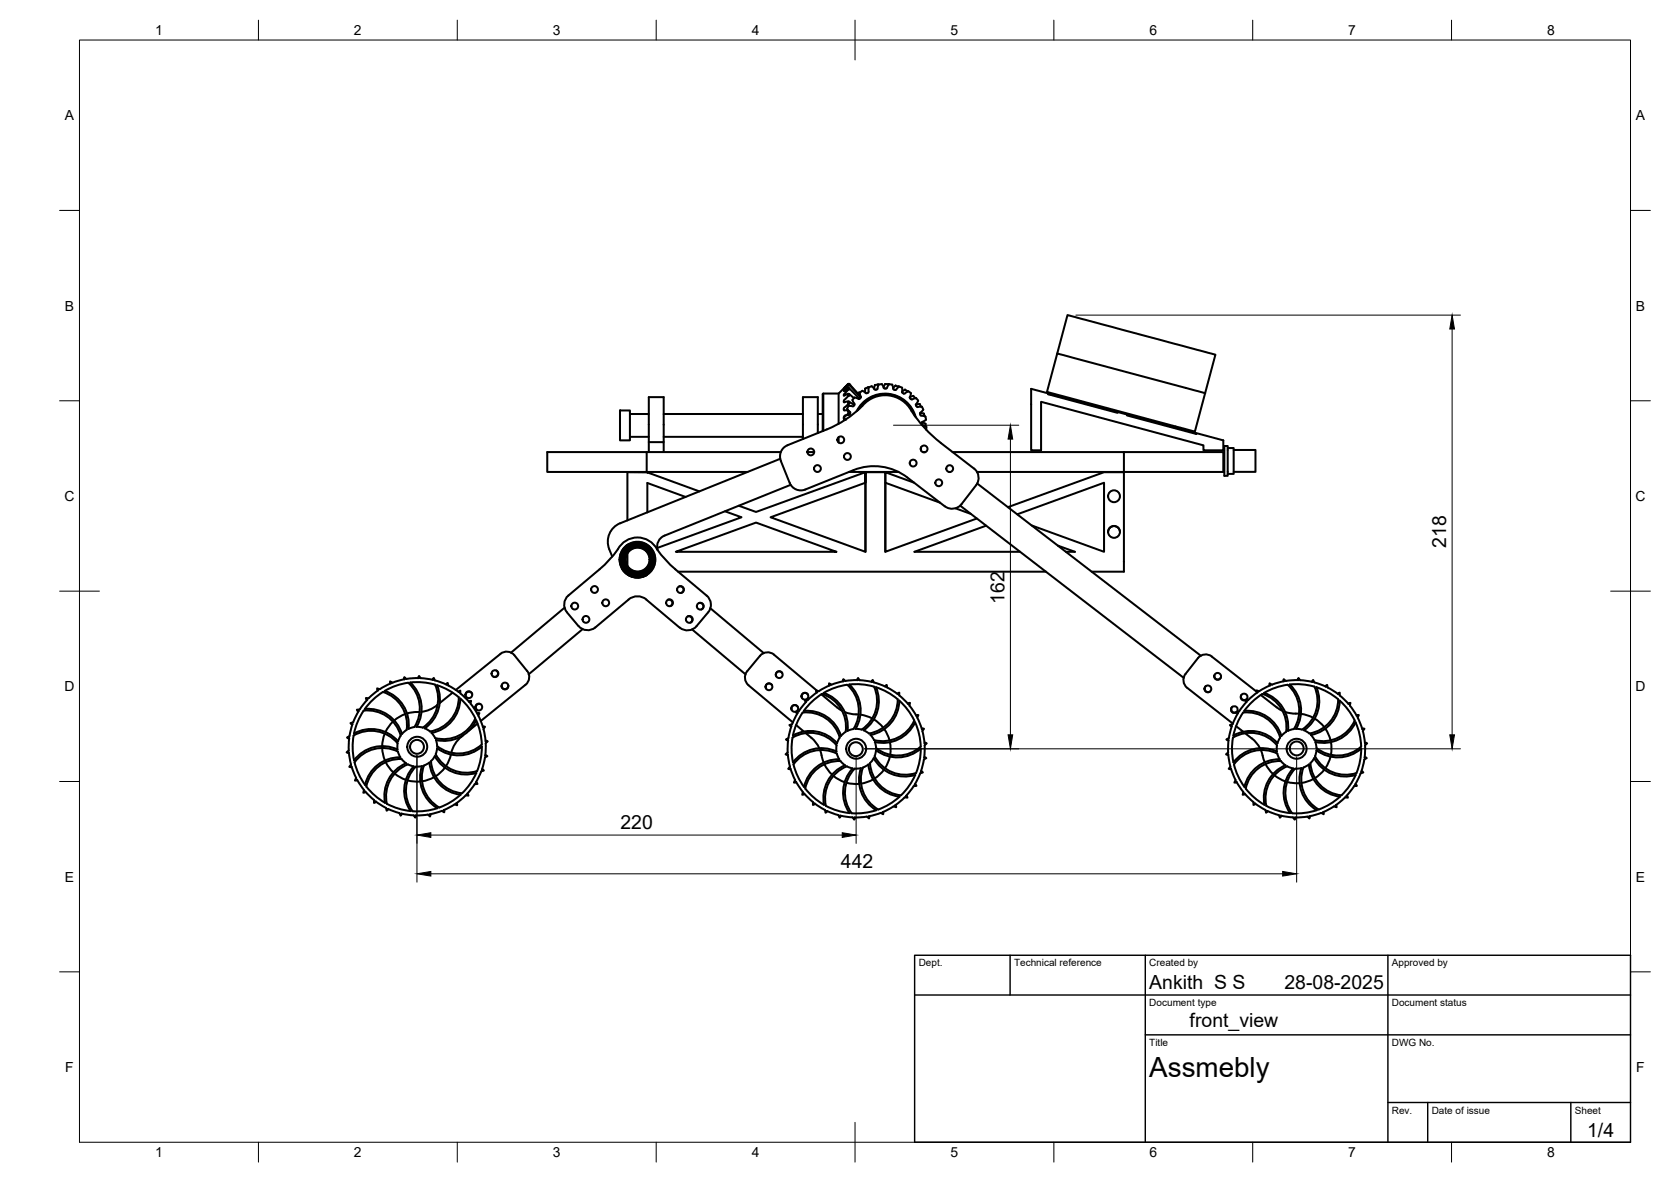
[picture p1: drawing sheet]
<svg xmlns="http://www.w3.org/2000/svg" width="420mm" height="297mm" viewBox="0 0 420 297" stroke-linecap="round" stroke-linejoin="round" font-family="sans-serif">
<!-- layer: Visible -->
<g fill="none" stroke="#000" stroke-width=".51">
<path d="M207 98.9v9.4M210.9 98.9v7.6M213.3 96.7h.3l-.3 .2M213.3 97.5l.3 .1v.2l-.3 .1M213.3 99l.3 .1v.3l-.3 .1M213.5 97.6l2.6 2.6M213.5 99l1.2 1M213.6 96.5h-.3l-2.4 2.4h-3.9l-.1 .1v9.3M213.6 96.5h-.3l-1.1 1.1 1.1-.9-1.1 1.5 .1 .1 1-.8v.4l-1.1 1.4v.2l1.1-.5v.5l-1 1-.1 .5 .1 .1 1-.2a1.46 1.46 0 0 1-.7 1.3 .46 .46 0 0 0-.5 .6 .46 .46 0 0 0 .6 .3l.6 .1v.8l-.7 .5M213.6 96.5l2.9 3.2M213.6 96.7l2.8 3.2M216.2 98.7l.1 .6a.57 .57 0 0 1-.1 .8 .57 .57 0 0 1-.8-.1 .75 .75 0 0 0-1 .4 .75 .75 0 0 0 .4 1v.4"/>
<path d="M216.2 98.7l-.5 .2M216.8 98.2l-.6 .5M218.4 97.4l-.1-.1-.8 .4 .1 1M220.9 96.7l-.9 .1-.2 .9M220.9 96.6l-.2 .6a.57 .57 0 0 1-.4 .7 .57 .57 0 0 1-.7-.4 .73 .73 0 0 0-1-.3 .73 .73 0 0 0-.2 1.1l-.2 .4a.56 .56 0 0 1-.8-.2l-.6-.3M220.9 96.6a.91 .91 0 0 1 1.3 .9l.6 .1M222.7 97.6l.3-.1a.82 .82 0 0 1 .9-.9 .82 .82 0 0 1 .7 1.1l.2 .2M223.4 96.7l-.8-.2-.4 .9M225.9 97.2l-.8-.3-.5 .7M226.8 97.4l.1 .7a.57 .57 0 0 0 .2 .7 .57 .57 0 0 0 .8-.2l.5-.3M226.8 97.4a.9 .9 0 0 0-1.4 .4l-.1 .2-.5-.1M228.2 98.3l-.7-.4-.7 .6"/>
<path d="M228.2 98.3v.1M228.4 98.3a.91 .91 0 0 1 .4 1.5l.2 .5M229.6 99.5l-.9 .4M229.6 99.5h.1M229.7 99.5l.5 .6M265.1 99.2l-1.6-.1 17.5 4.6v-.2l2.4 .7v.2l17.4 4.7M265.8 88.8l37.2 10-2.6 9.7-37.2-10zM265.8 88.8l2.6-9.6 1.9 .5 35.3 9.4-2.6 9.7M155.9 103.2h2.5v7.5h-2.5zM157.8 118.6v12.2M157.8 118.7h.1M157.9 118.7h5h-.1l13.1 4.8"/>
<path d="M157.9 118.6v.1M158.4 104h4.7M158.4 109.8h4.7M162.6 118.6v-5h-25v5h50.4M162.6 113.6h33.7M162.9 118.6v.1M163.1 111.1v2.5M166.9 111.1v-11.3h-3.8v11.3h3.8v2.5M166.9 104h35M166.9 109.8h35M196.2 115.3l-40.2 16.2a5 5 0 0 0-2.8 6.5M196.3 115.8l2.3 5.6a2.99 2.99 0 0 0 3.9 1.6l12.1-4.9a13.7 13.7 0 0 1 13.5 1.9"/>
<path d="M203 113.6h1.7M205.6 108.8v-9h-3.7v10.5M205.6 104h1.3M207.9 107.9l-9.9 4a2.99 2.99 0 0 0-1.7 3.9M210.9 109.9v1.3M212.4 104.6l-.2 .2v.5l.4 .2M212.6 104.4l-.2 .1-.1 .8 .2 .1M213.3 100.9h.1M213.3 103.2h.1M213.4 100.9l.2 .5-.3 .2M213.4 118.6h12.5M213.5 101l1.3 .8"/>
<path d="M213.6 103.4v.4l-.3 .2M214.8 101.8a.54 .54 0 0 1-.8 .2 .75 .75 0 0 0-1 .6 .75 .75 0 0 0 .7 .9l.1 .2a.59 .59 0 0 1-.8 .6l-.2 .1M215.4 103.4a8 8 0 0 1 7.9-4.4 8 8 0 0 1 7 5.8M215.7 103.1a7.8 7.8 0 0 1 7.6-4 7.8 7.8 0 0 1 6.7 5.4M216.8 102a26.7 26.7 0 0 1-8.9 5.9M216.8 102a7.5 7.5 0 0 1 12.4 1.3 31.8 31.8 0 0 0 7.3 8M217.6 118.7v20M229 100.3l.3 .1a.82 .82 0 0 1 1.3 0 .82 .82 0 0 1-.3 1.2v.3M230.3 101.7l.9-.2 .4 .7M230.4 101.9l.1 .2M230.5 102.1l.2 .2 1.1-.1M231.3 103.8l1 .1 .2 .7"/>
<path d="M231.4 104.3l.2 .2a.82 .82 0 0 1 1.2 .6 .82 .82 0 0 1-.9 .9l-.1 .3M231.6 112.4v.8M231.8 106.5l.1 .3 1 .5M231.8 106.2l.9 .3v.6M231.8 106.3v.2M231.8 102.2a.9 .9 0 0 1-.4 1.5v.5M232.1 113.6h.5M232.9 107.3v.7M236.5 111.3l8.4 6.4a2.99 2.99 0 0 1 .5 4.2M238.7 118.6h.2M239.5 113.6h43.1M281 103.5l-21.7-5.8v15.5h2.5v-12.2l40.8 10.9v1.3h5v-2.5l-8.2-2.2"/>
<path d="M282.6 113.6h25v5h-62M282.6 113.6v5M283.4 104.2l16 4.3M299.4 108.4l1.4 .6M307.8 112.1h.9v7.5h-.9zM308.7 112.6h1.5v6.5h-1.5M310.2 113.1h5.5v5.5h-5.5M153.2 138l.7 1.9M156.4 139.7h.1M156.7 138.7h.1M157 139.8h.1M157.2 137.9h.1"/>
<path d="M157.3 139v.1M157.8 139.1v3.1M157.8 137.4v.1M157.8 138.3v.1M157.8 138.3h.1M157.9 136.8a4.5 4.5 0 0 0-1.4 6.2 4.5 4.5 0 0 0 6.2 1.5M158 137.2v.1M158.3 137.8h.1M158.8 136.8h.1M159.1 137.4h.1M159.3 136.7l-.3 .4M159.3 136.7a4.1 4.1 0 0 0-2.3 6.3 4.1 4.1 0 0 0 6.7 0 4.1 4.1 0 0 0-2.3-6.3"/>
<path d="M159.9 136.6h.1M159.9 137.2h.1M160.8 137.2h.1M160.8 136.6h.1M161.4 136.7l.2 .4M161.4 136.7l-1.3-.1-.8 .1M161.5 137.4h.1M161.6 137.1l-1-.2-1.6 .2M161.6 137.1a3.8 3.8 0 0 1 1.7 5.8 3.8 3.8 0 0 1-6 0 3.8 3.8 0 0 1 1.7-5.8M161.8 136.8h.1M162.3 137.8h.1M162.6 137.2v.1"/>
<path d="M162.8 138.2v.1M162.9 138.3h.1M163.3 139l.1 .1M163.4 137.9h.1M163.7 139.8h-.1M163.9 138.7h.1M164.3 139.7h.1M169.9 138.7l20.2-7.4 20.2 7.4zM172.4 124.9l-9.6-3.5v7.4M182.3 128.5l4.1 1.5-21.2 7.7M185.8 127.1l4.3 1.6 27.5-10v2.6l-23.8 8.7 23.8 8.7v-20h5v20l23-8.4M198.8 121.8l-31.7 12.8a2.99 2.99 0 0 0-1.7 3.6"/>
<path d="M222.6 121.3v17.4M228.2 120l9.4 7.2a2.99 2.99 0 0 0 4.2-.5l3.6-4.8M229.8 121.3l-7.2-2.6v2.6l13.8 5M240.3 127.7l3.8 1.4M241.4 127.1l56.2 43.2M245.7 121.5l56.2 43.3M247.9 132.1l-18 6.6h26.6M253.4 127.5l24.2-8.8h5v25h-8.1M255.8 129.3l21.8-8v17.4l-18.2-6.7M266 137.1l4.3 1.6h-2.3M281.6 133.7a1.49 1.49 0 0 0-1.5-1.5 1.49 1.49 0 0 0-1.5 1.5M141.9 152.7l-13.4 11.3"/>
<path d="M142.9 149.7l7.9-6.6a29 29 0 0 0 5.4-6.3 5.6 5.6 0 0 1 9 1.2 26 26 0 0 0 4.6 5.1l7.9 6.6M142.9 149.6a2.99 2.99 0 0 0-.3 4.3l2.8 3.4M145.5 157.3a2.99 2.99 0 0 0 4.2 .4M146.5 158.1l-13.6 11.3M156.2 140.6h.1M156.4 141.6h.1M156.4 142.9a4.5 4.5 0 0 0 6.2 1.6M156.7 142.5h.1M156.9 140.7h.1M157 141.4h.1M157.3 143.3v.1M157.3 142.2v.1"/>
<path d="M157.8 142.9h-.1M158 144h.1M158.4 143.5h.1M158.7 143.7h.1M158.9 144.4v.1M159.1 143.8h.1M159.8 144.7h.1M159.9 144h.1M160.7 144h.1M160.8 144.7h.1M161.5 143.8h.1M161.7 144.4v.1"/>
<path d="M161.9 143.7h.1M162.2 143.5h.1M162.5 150.7a3.5 3.5 0 0 0-4.5 0l-8.3 7M162.6 144h.1M162.9 142.9h.1M163.3 142.2v.1M163.4 143.3v.1M163.7 141.4h-.1M163.7 140.7h.1M163.9 142.5h.1M164.3 141.6h.1M164.4 140.6h.1"/>
<path d="M167.9 150.7a.86 .86 0 0 1 1.1 .5 .86 .86 0 0 1-.4 1.1M170.5 143.7h92.5M170.8 147.4a.86 .86 0 0 1 1 .5 .86 .86 0 0 1-.5 1.1M172.9 154.9a.86 .86 0 0 1 1.1 .5 .86 .86 0 0 1-.4 1.1M174 158.2l13.4 11.2M175.8 151.6a.86 .86 0 0 1 1 .5 .86 .86 0 0 1-.5 1.1M177.7 149.7a3 3 0 0 1 .4 4.2l-3 3.5a2.98 2.98 0 0 1-4.2 .3l-8.4-7M178.6 152.9l13.4 11.2M90.2 178.7l-1.4 2.8M90.4 178.3l-.7 .1 .2 .3h.3M91.4 178.6a8.7 8.7 0 0 1 9.4 6.3l-.7 1.4M91.4 178.6a16.7 16.7 0 0 0-2.4 5.7 8.9 8.9 0 0 1 11.1 2"/>
<path d="M92.7 175.5l-.7-.1 .1 .4h.3l-2 2.5M93.3 176.3l3-2.4a8.7 8.7 0 0 1 6 9.5l-1.2 1.1a8.9 8.9 0 0 0-9.4-6.3zM95.5 173.2l-.7-.2 .1 .4 .2 .1-2.4 2M96.7 173.6a16.5 16.5 0 0 1 6-2 8.7 8.7 0 0 1 1.5 11.1l-1.5 .5a8.9 8.9 0 0 0-6-9.6zM98.7 171.6l-.6-.4-.1 .4 .3 .2-2.8 1.4M101.9 179.4l-1.4 .7-1.4 .9M102.2 170.6l-.5-.4-.2 .4 .2 .1-3 .8M102.2 170.6l3.1-.2-.1-.2 .2-.3 .4 .5 3.1 .5-.1-.2 .3-.3 .2 .6M103.2 171.5a16.4 16.4 0 0 1 6.2 .5 8.7 8.7 0 0 1-3.1 10.9l-1.6-.2a8.9 8.9 0 0 0-1.5-11.2zM105.5 178.9l-1.6 .1-1.6 .3M109.4 171l2.9 1.1-.1-.2 .4-.3 .1 .7 2.7 1.7v-.3l.3-.1v.6l2.3 2.2v-.2l.4-.1-.1 .7 1.7 2.6 .1-.2h.4l-.3 .6 1.2 2.9M110 177.1a7.5 7.5 0 0 1-4 1.8"/>
<path d="M113.8 174.1l-3.3 2.6M118.7 174.4a.86 .86 0 0 0-1-.5 .86 .86 0 0 0-.6 1M120.8 176.9a.86 .86 0 0 0-1.1 .5 .86 .86 0 0 0 .4 1.1M124.8 168.5a.86 .86 0 0 1 .3 1.1 .86 .86 0 0 1-1 .4M127.8 172.2a.86 .86 0 0 1-.7 1 .86 .86 0 0 1-1-.7M132.5 168.6l-3.1-3.9a2.51 2.51 0 0 0-3.6-.4l-11.2 9.1M132.5 168.6a2.51 2.51 0 0 1-.4 3.5l-11.2 9.1M194.1 172.2a.86 .86 0 0 0-1.1-.4 .86 .86 0 0 0-.4 1.2M196.7 169.2a.86 .86 0 0 0-1.2-.4 .86 .86 0 0 0-.3 1.1M200.6 177.6a.86 .86 0 0 0-1.1-.3 .86 .86 0 0 0-.4 1.1M203.1 176l-.7-.1 .1 .4h.2l-1.9 2.5-.7 .1 .2 .3h.2l-1.3 2.8M203.2 174.6a.86 .86 0 0 0-1.2-.4 .86 .86 0 0 0-.4 1.2"/>
<path d="M205.4 173.6l-10.8-9.1a2.51 2.51 0 0 0-3.5 .3l-3.2 3.9a2.49 2.49 0 0 0 .3 3.5l11.1 9.3M205.5 174l-2.4 2M205.9 173.7l-.7-.2v.4l.3 .1M206.5 174.5l5.2 4.1M212.4 178.9l1.4 .5 2.1 .1M212.6 171.1l-.6-.4-.1 .4 .2 .1-3 .9-.6-.4-.1 .4 .2 .2-2.7 1.4M213 172.1a8.7 8.7 0 0 1 1.6 11.1l-1.5 .5a8.9 8.9 0 0 0-6-9.6 16.2 16.2 0 0 1 5.9-2M213.5 172a8.9 8.9 0 0 1 1.6 11.2l1.6 .2a8.7 8.7 0 0 0 3.1-10.9 16.7 16.7 0 0 0-6.3-.5M216.2 170.9l-.4-.5-.3 .3 .2 .2-3.1 .2M216.2 170.9l3.1 .5M216.3 179.6l1.6 .3 1.4 .7M219.2 171.4v-.2l.2-.3 .3 .6"/>
<path d="M219.7 171.5l3 1.1-.1-.3 .3-.2 .2 .7 2.6 1.7v-.3l.4-.1v.7l2.2 2.1 .1-.2 .4-.1-.1 .7 1.7 2.6 .1-.2h.4l-.3 .6 1.2 2.9 .1-.2 .4 .1-.4 .6 .6 3.1 .1-.2 .4 .2-.5 .5-.1 3.1M226.1 176.1a16.7 16.7 0 0 1 3.8 4.9 8.6 8.6 0 0 1-10.1 5l-.9-1.3a8.9 8.9 0 0 0 7.2-8.6zM301.2 165.4l-3.1 4a2.51 2.51 0 0 0 .4 3.5l11.5 8.9M301.2 165.4a2.51 2.51 0 0 1 3.5-.4l11.3 8.8M303.2 172.4a.86 .86 0 0 0-.1 1.2 .86 .86 0 0 0 1.1 .2M305.4 169.6a.86 .86 0 0 0 .5 1.1 .86 .86 0 0 0 1.1-.4M309.8 177.7a.87 .87 0 0 0 0 1.1 .87 .87 0 0 0 1.1 .2 .86 .86 0 0 1-1.4-.4 .86 .86 0 0 1 1-1.1 .86 .86 0 0 1 .5 1.3M312.1 174.7a.86 .86 0 0 0 .3 1.1 .86 .86 0 0 0 1.2-.2M313.2 175.9a.86 .86 0 0 0 .1-1.5 .86 .86 0 0 0-1.3 .7 .86 .86 0 0 0 1.1 .9M313.8 176l-.7-.1 .1 .4h.3l-2 2.5-.6 .1 .1 .3h.3l-1.4 2.8-.7 .2 .3 .3h.2M316.2 174h.1M316.2 174l-2.4 2"/>
<path d="M316.6 173.7l-.6-.2v.4l.2 .1M317 174.7l4.3 3.3 1.2 .6M317.9 174.1a8.9 8.9 0 0 1 5.9 9.6M322.8 171.2l-3 .9-.6-.4v.4l.2 .2-2.8 1.4M323.1 178.9l1.6 .4 2 .1M323.3 171.1l-.5-.4-.2 .4 .2 .1M323.8 172.1a16.2 16.2 0 0 0-6 2M323.8 172.1a8.7 8.7 0 0 1 1.5 11.1l-1.5 .5M324.3 172a8.9 8.9 0 0 1 1.6 11.2l1.5 .2a8.7 8.7 0 0 0 3.1-10.9 16.7 16.7 0 0 0-6.2-.5M326.9 170.9l-.4-.5-.2 .3 .1 .2-3.1 .2M326.9 170.9l3.1 .5M327.1 179.4l1.6 .3 1.5 .7"/>
<path d="M330 171.4l-.1-.2 .3-.3 .3 .6 2.9 1.1v-.3l.3-.2 .1 .7 2.7 1.7v-.3l.4-.1v.7l2.2 2.1 .1-.2 .4-.1-.2 .7 1.7 2.6 .1-.2h.5l-.3 .6 1.1 2.9 .2-.2 .4 .1-.4 .6 .5 3.1 .2-.2 .4 .2-.6 .5-.1 3.1M331 172.7a8.9 8.9 0 0 1-3.1 10.8l1.3 .8a8.7 8.7 0 0 0 7.3-8.6 16.5 16.5 0 0 0-5.5-3M336.9 176.1a16.7 16.7 0 0 1 3.7 4.9 8.6 8.6 0 0 1-10.1 5l-.9-1.3a8.9 8.9 0 0 0 7.3-8.6zM87.7 189.1l.6 3-.5 .6 .4 .1 .2-.2 1.2 2.9M87.8 185.5l-.1 3.1-.6 .5 .4 .1 .2-.1M88.8 181.5l-.7 .2 .3 .3h.2l-.7 3-.7 .3 .4 .3 .2-.1M88.9 184.8a8.7 8.7 0 0 1 11.1 2M88.9 184.8a16.2 16.2 0 0 0 .1 6.3 8.8 8.8 0 0 1 10.9-2.7M89.5 195.5l-.3 .7h.5l.1-.3 1.7 2.6M89.9 190.7a8.7 8.7 0 0 1 10.2-1.8l.6 1.4a8.9 8.9 0 0 0-8.9 7 17 17 0 0 1-2.7-5.7zM91.5 198.6l-.1 .6 .4-.1v-.2M91.8 198.9l2.3 2.2"/>
<path d="M92.1 197.7a16.2 16.2 0 0 0 4.7 4.1M96.1 188l.2 1.6 .5 1.5M96.8 184.4l-.5 1.5-.2 1.6M97 191.5l.8 1.4 1.1 1.2M98.8 181.3l-1 1.3-.9 1.3M99.2 194.4l1.4 .9 1.5 .7M100 186.8v1.6M102.1 191.8a8.9 8.9 0 0 0-5.3 10M102.1 191.8l-1.1-1.1a8.7 8.7 0 0 0-8.9 7M102.5 196.1l1.6 .3h1.6M104.5 192.7l1.6-.2a8.9 8.9 0 0 0 3.9 10.6 16.6 16.6 0 0 1-6.2 .8 8.6 8.6 0 0 1 .7-11.2zM106.6 192.4l1.4-.8a8.8 8.8 0 0 0 7.8 8.1 16.2 16.2 0 0 1-5.3 3.2 8.6 8.6 0 0 1-3.9-10.5z"/>
<path d="M106.8 183l1.3 .8a8.7 8.7 0 0 0 7.3-8.6 16.3 16.3 0 0 0-5.5-3 8.9 8.9 0 0 1-3.1 10.8M109.1 195.3l-1.4 .7-1.6 .3M109.4 185.5l-.9-1.3a8.9 8.9 0 0 0 7.2-8.7 16.3 16.3 0 0 1 3.8 5 8.7 8.7 0 0 1-10.1 5M109.9 187.5a8.7 8.7 0 0 0 11.2-.4 16.2 16.2 0 0 0-1.4-6.1 8.9 8.9 0 0 1-10.1 5l.3 1.5M111.9 192.9l-1.1 1.2-1.3 1M113.4 189.6l-.5 1.5-.8 1.4M116.5 184.8a7.7 7.7 0 0 0-3 4.4M117.5 199.5h.2l.1 .4h-.7l-2.4 2h.2l.1 .5-.7-.3M119.4 197l-1.9 2.5M119.8 194.2a16.2 16.2 0 0 1-3.6 5.1M119.8 194.2a8.9 8.9 0 0 1-10.5-4.2l-.9 1.3a8.6 8.6 0 0 0 7.8 8.1M120.1 181.8l-2.2 1.8"/>
<path d="M121 193.8l-1.4 2.8h.3l.2 .4-.7 .1M121.2 187.6a16.2 16.2 0 0 1-1.2 6.1 8.7 8.7 0 0 1-10.5-4.2l.4-1.5a8.9 8.9 0 0 0 11.3-.4M121.4 182.7l.2-.2 .4 .1-.4 .6 .5 3.1 .2-.2 .3 .2-.5 .5-.1 3.1M122 189.9l.2-.1 .4 .2-.7 .3-.7 3.1 .2-.1 .3 .3-.7 .3M198 189.1l-.5 .5 .4 .1 .2-.1 .5 3M198.2 186l-.1 3.1M198.2 185.5l-.6 .3 .4 .3 .2-.1M198.6 192.7l-.4 .5 .4 .1 .1-.2 1.2 2.9M199.2 182l-.7 .2 .3 .3h.2l-.8 3M199.4 184.8a16.2 16.2 0 0 1 2.4-5.7 8.6 8.6 0 0 1 9.3 6.3l-.6 1.4M199.4 184.8a8.9 8.9 0 0 1 11.1 2M199.9 196l-.3 .7h.4l.1-.2 1.8 2.5"/>
<path d="M200.2 182.2l1.9 1.7M201.9 199l-.2 .7h.4l.1-.3M202.2 199.4l2.2 2.2v.7l.4-.2v-.2l2.6 1.7 .2 .6 .3-.2v-.2l2.9 1 .3 .7 .3-.3-.1-.2 3.1 .4 .4 .6 .2-.4-.1-.2 3.1-.2 .5 .5 .1-.4-.1-.2M202.6 184.2l2.2 2 1.2 1.8M206.2 188.5l.9 3.1M207.3 192l.8 1.4 1.1 1.3M209.6 195l1.3 .9 1.5 .7M210.3 188.9a8.9 8.9 0 0 0-10.9 2.7 16.2 16.2 0 0 1-.1-6.3 8.7 8.7 0 0 1 11.1 2l-.1 1.6M211 190.8a8.9 8.9 0 0 0-8.8 7 16.1 16.1 0 0 1-2.7-5.7 8.7 8.7 0 0 1 10.9-2.7l.6 1.4M211.3 191.3l1.2 1a8.9 8.9 0 0 0-5.3 10 16.1 16.1 0 0 1-4.7-4.1 8.7 8.7 0 0 1 8.8-6.9M212.6 183.9a8.6 8.6 0 0 0-5.9-9.5 16.2 16.2 0 0 0-4.6 4.3 8.9 8.9 0 0 1 9.4 6.2l1.1-1M212.8 196.7l1.6 .3h1.7"/>
<path d="M212.9 192.6l1.5 .5a8.9 8.9 0 0 0-.8 11.2M212.9 192.6a8.7 8.7 0 0 0-5.3 9.9 16.2 16.2 0 0 0 6 1.8M214.9 193.1l1.6-.1a8.9 8.9 0 0 0 3.8 10.6 16.6 16.6 0 0 1-6.2 .8 8.7 8.7 0 0 1 .8-11.3zM217.2 183.5a8.9 8.9 0 0 0 3.1-10.8 16.9 16.9 0 0 1 5.4 3 8.7 8.7 0 0 1-7.2 8.6l-1.4-.8M218.3 192.1a8.9 8.9 0 0 0 7.9 8.1 16.2 16.2 0 0 1-5.4 3.2 8.7 8.7 0 0 1-3.8-10.5l1.4-.8M219.6 195.9l-1.5 .6-1.6 .4M219.7 180.8l1.3 .9 1.1 1.2M220 186.5a8.9 8.9 0 0 0 10.1-5 16.2 16.2 0 0 1 1.4 6.1 8.7 8.7 0 0 1-11.2 .4zM222.3 193.4l-1.1 1.2-1.3 1M222.3 183.2l.8 1.4 .6 1.5M223.7 190.1l-.4 1.5-.8 1.5M223.8 186.5l.1 1.6-.1 1.6"/>
<path d="M226.6 199.9a16.5 16.5 0 0 0 3.5-5.2 8.9 8.9 0 0 1-10.4-4.2l-.9 1.3a8.7 8.7 0 0 0 7.8 8.1M231.4 194.3l-1.4 2.9 .2-.1 .2 .4h-.7l-1.9 2.5h.2l.2 .5-.7-.1M231.5 188.1a16.2 16.2 0 0 1-1.2 6.2 8.7 8.7 0 0 1-10.4-4.3M231.5 188.1a8.9 8.9 0 0 1-11.2 .4l-.4 1.5M231.5 193.9l.3-.1 .3 .3-.7 .2M232.4 190.4l.2-.1 .3 .2-.6 .3-.8 3.1M308.8 189.1l-.5 .5 .4 .1 .1-.1 .6 3M308.9 186l-.1 3.1M309.4 192.7l-.5 .5 .5 .1 .1-.2 1.2 2.9M309.8 182.5l-.8 3-.6 .3 .3 .3 .2-.1M310.1 184.8a16.2 16.2 0 0 1 2.5-5.7 8.6 8.6 0 0 1 9.3 6.3M310.1 184.8a8.9 8.9 0 0 1 11.1 2"/>
<path d="M310.7 196l-.3 .7h.4l.1-.2M310.8 182.5l1.8 1.4M310.9 196.4l1.7 2.6-.1 .7h.4v-.3l2.3 2.2v.7l.4-.2v-.2l2.6 1.7 .1 .6 .4-.2-.1-.2 3 1 .2 .7 .3-.3v-.2l3 .4 .4 .6 .3-.4-.2-.2 3.1-.2 .5 .5 .2-.4-.2-.2 3-.8 .6 .3 .1-.4-.2-.1 2.7-1.5 .7 .3-.1-.5h-.2M313.1 184.3l2.5 2 1.2 1.7M317 188.5l1 3.1M318.2 192l.8 1.3 1.1 1.2M320.4 194.8l1.4 .9 1.4 .7M321.1 188.9a8.9 8.9 0 0 0-11 2.7 16.2 16.2 0 0 1-.1-6.3 8.7 8.7 0 0 1 11.1 2v1.6M321.8 190.8a8.9 8.9 0 0 0-8.9 7 16.1 16.1 0 0 1-2.6-5.7 8.7 8.7 0 0 1 10.9-2.7l.6 1.4M321.9 185.4l-.7 1.4M322.1 191.3l1.1 1a8.9 8.9 0 0 0-5.3 10 16.1 16.1 0 0 1-4.7-4.1 8.7 8.7 0 0 1 8.9-6.9M322.2 184.9a8.9 8.9 0 0 0-9.4-6.2 16.2 16.2 0 0 1 4.6-4.3 8.6 8.6 0 0 1 6 9.5l-1.2 1.1"/>
<path d="M323.6 196.5l1.6 .3h1.6M323.7 192.6l1.5 .5a8.9 8.9 0 0 0-.8 11.2M323.7 192.6a8.7 8.7 0 0 0-5.3 9.9 16.2 16.2 0 0 0 6 1.8M325.7 193.1l1.5-.1a8.9 8.9 0 0 0 3.9 10.6 16.6 16.6 0 0 1-6.2 .8 8.7 8.7 0 0 1 .8-11.3zM329.1 192.1a8.9 8.9 0 0 0 7.8 8.1 16.2 16.2 0 0 1-5.3 3.2 8.7 8.7 0 0 1-3.9-10.5l1.4-.8M330.2 195.8l-1.4 .6-1.6 .4M330.6 180.6l1.3 1 1.1 1.1M333 193.4l-1.1 1.2-1.3 .9M333.2 183.1l.8 1.4 .6 1.5M334.6 190.1l-.6 1.5-.7 1.4M334.6 186.5l.2 1.6-.2 1.6M337.3 199.9a16.5 16.5 0 0 0 3.6-5.2 8.9 8.9 0 0 1-10.5-4.2l-.9 1.3a8.7 8.7 0 0 0 7.8 8.1"/>
<path d="M340.8 181.5a16.2 16.2 0 0 1 1.5 6.1 8.7 8.7 0 0 1-11.3 .4l-.3-1.5a8.9 8.9 0 0 0 10.2-5M342.1 194.3l-1.4 2.9 .3-.1 .2 .4h-.7l-1.9 2.5h.2l.1 .5-.7-.1M342.3 188.1a16.2 16.2 0 0 1-1.2 6.2 8.7 8.7 0 0 1-10.4-4.3l.3-1.5a8.9 8.9 0 0 0 11.3-.4M342.3 193.9l.2-.1 .3 .3-.7 .2M343.1 190.4l.2-.1 .4 .2-.6 .3-.8 3.1M94 201.1v.7l.4-.2v-.2l2.7 1.6 .1 .7 .4-.2-.1-.2M97.3 202a8.7 8.7 0 0 1 5.3-9.9l1.4 .5a8.9 8.9 0 0 0-.7 11.2M97.3 202a16.2 16.2 0 0 0 6 1.8M97.5 203.3l3 1 .2 .7 .3-.3-.1-.2 3.1 .4 .4 .6 .2-.4-.1-.2M111.1 203.8l-3 .8 .2 .2-.2 .4-.5-.5-3.1 .2M114.3 202.1l-2.8 1.5 .2 .1v.4l-.6-.3M221.9 204.1l.2 .1v.4l-.6-.3-3 .8"/>
<path d="M227.5 200.4l-2.4 2h.2v.5l-.6-.3-2.8 1.5M338.2 200.4l-2.4 2"/>
<circle cx="203.9" cy="113.6" r=".86"/>
<circle cx="205.5" cy="117.7" r=".86"/>
<circle cx="211.4" cy="110.5" r=".86"/>
<circle cx="213.1" cy="114.7" r=".86"/>
<circle cx="229.6" cy="116.4" r=".86"/>
<circle cx="232.4" cy="112.8" r=".86"/>
<circle cx="238.8" cy="117.8" r=".86"/>
<circle cx="236" cy="121.3" r=".86"/>
<circle cx="280.1" cy="133.7" r="1.49"/>
<circle cx="280.1" cy="124.7" r="1.49"/>
<circle cx="144.5" cy="152.3" r=".86"/>
<circle cx="147.3" cy="155.7" r=".86"/>
<circle cx="149.5" cy="148.1" r=".86"/>
<circle cx="152.3" cy="151.5" r=".86"/>
<circle cx="160.3" cy="140.6" r="4.5"/>
<circle cx="160.3" cy="140.6" r="4.1"/>
<circle cx="160.3" cy="140.6" r="4.4"/>
<circle cx="160.3" cy="140.6" r="3.6"/>
<circle cx="160.3" cy="140.6" r="3.4"/>
<circle cx="160.3" cy="140.6" r="3.1"/>
<circle cx="160.3" cy="140.6" r="3"/>
<circle cx="168.3" cy="151.5" r=".86"/>
<circle cx="171.1" cy="148.2" r=".86"/>
<circle cx="173.3" cy="155.7" r=".86"/>
<circle cx="176.1" cy="152.3" r=".86"/>
<circle cx="117.9" cy="174.6" r=".86"/>
<circle cx="120.4" cy="177.7" r=".86"/>
<circle cx="124.4" cy="169.3" r=".86"/>
<circle cx="127" cy="172.4" r=".86"/>
<circle cx="193.3" cy="172.6" r=".86"/>
<circle cx="195.9" cy="169.5" r=".86"/>
<circle cx="199.8" cy="178" r=".86"/>
<circle cx="202.4" cy="175" r=".86"/>
<circle cx="303.7" cy="173.1" r=".86"/>
<circle cx="306.2" cy="170" r=".86"/>
<circle cx="104.8" cy="187.7" r="1.75"/>
<circle cx="104.9" cy="187.7" r="2.51"/>
<circle cx="215.2" cy="188.3" r="1.75"/>
<circle cx="215.3" cy="188.2" r="2.51"/>
<circle cx="326" cy="188.2" r="2.51"/>
<circle cx="326" cy="188.1" r="1.75"/>
</g>
<g fill="#000">
<circle cx="162.8" cy="118.7" r=".25"/>
<circle cx="212.5" cy="105.4" r=".25"/>
<circle cx="217.6" cy="118.7" r=".25"/>
<circle cx="222.6" cy="118.7" r=".25"/>
<circle cx="157.8" cy="136.9" r=".25"/>
<circle cx="162.8" cy="137.4" r=".25"/>
</g>
<!-- layer: BORDER -->
<g fill="none" stroke="#000" stroke-width=".25">
<path d="M20 10.1h390v276.9h-390zM65 5.1v5M115 5.1v5M165 5.1v5M215 5.1v10M265 5.1v5M315 5.1v5M365 5.1v5M15 52.9h5M410 52.9h5M15 100.7h5M410 100.7h5"/>
<path d="M15 148.6h10M405 148.6h10M15 196.4h5M410 196.4h5M15 244.2h5M410 244.2h5M65 287v5M115 287v5M165 287v5M215 282.1v9.9M265 287v5M315 287v5"/>
<path d="M365 287v5"/>
</g>
<!-- layer: TITLEBLOCK -->
<path d="M230 240.1h180v46.9h-180zM230 250h180M254 240.1v9.9M288 240.1v46.9M349 240.1v46.9M288 260.1h122M349 277.1h61M359 277.1v9.9M395 277.1v9.9" fill="none" stroke="#000" stroke-width=".36"/>
<!-- layer: FD_Dimensions -->
<path d="M270.5 79.2h96.7M365.1 82.7v102M224.7 106.9h31.5M254.1 110.3v74.4M104.8 189.8v31.9M215.3 190.3v21.6M217.4 188.2h149.8M326 190.2v31.5M108.3 219.6h214.2M108.3 209.9h103.5" fill="none" stroke="#000" stroke-width=".25"/>
<path d="M365.1 79.2l.6 3.5h-1.2zM254.1 106.9l.5 3.4h-1.1zM253.5 184.7h1.1l-.5 3.5zM364.5 184.7h1.2l-.6 3.5zM104.8 219.6l3.5-.6v1.2zM104.8 209.9l3.5-.6v1.1zM211.8 209.3l3.5 .6-3.5 .5zM322.5 219l3.5 .6-3.5 .6z" fill="#000" stroke="#000" stroke-width=".25"/>
<text font-size="7" x="289" y="270.6">Assmebly</text>
<g font-size="4.9">
<text x="363.7" y="137.7" transform="rotate(-90 363.7 137.7)">218</text>
<text x="252.6" y="151.7" transform="rotate(-90 252.6 151.7)">162</text>
<text x="156" y="208.4">220</text>
<text x="211.5" y="218.2">442</text>
<text x="289" y="248.5">Ankith S S</text>
<text x="323" y="248.5">28-08-2025</text>
<text x="299.1" y="258">front_view</text>
<text x="399.1" y="285.7">1/4</text>
</g>
<g font-size="3.5">
<text x="39" y="8.8">1</text>
<text x="89" y="8.8">2</text>
<text x="139" y="8.8">3</text>
<text x="189" y="8.8">4</text>
<text x="239" y="8.8">5</text>
<text x="289" y="8.8">6</text>
<text x="339" y="8.8">7</text>
<text x="389" y="8.8">8</text>
<text x="16.3" y="30.2">A</text>
<text x="411.3" y="30.2">A</text>
<text x="16.3" y="78">B</text>
<text x="411.3" y="78">B</text>
<text x="16.2" y="125.9">C</text>
<text x="411.2" y="125.9">C</text>
<text x="16.2" y="173.7">D</text>
<text x="411.2" y="173.7">D</text>
<text x="16.3" y="221.6">E</text>
<text x="411.3" y="221.6">E</text>
<text x="16.4" y="269.4">F</text>
<text x="411.4" y="269.4">F</text>
<text x="39" y="290.8">1</text>
<text x="89" y="290.8">2</text>
<text x="139" y="290.8">3</text>
<text x="189" y="290.8">4</text>
<text x="239" y="290.8">5</text>
<text x="289" y="290.8">6</text>
<text x="339" y="290.8">7</text>
<text x="389" y="290.8">8</text>
</g>
<g font-size="2.5">
<text x="231" y="242.9">Dept.</text>
<text x="255" y="242.9">Technical reference</text>
<text x="289" y="242.9">Created by</text>
<text x="350" y="242.9">Approved by</text>
<text x="289" y="252.8">Document type</text>
<text x="350" y="252.8">Document status</text>
<text x="289" y="262.9">Title</text>
<text x="350" y="262.9">DWG No.</text>
<text x="350" y="279.9">Rev.</text>
<text x="360" y="279.9">Date of issue</text>
<text x="396" y="279.9">Sheet</text>
</g>
</svg>
